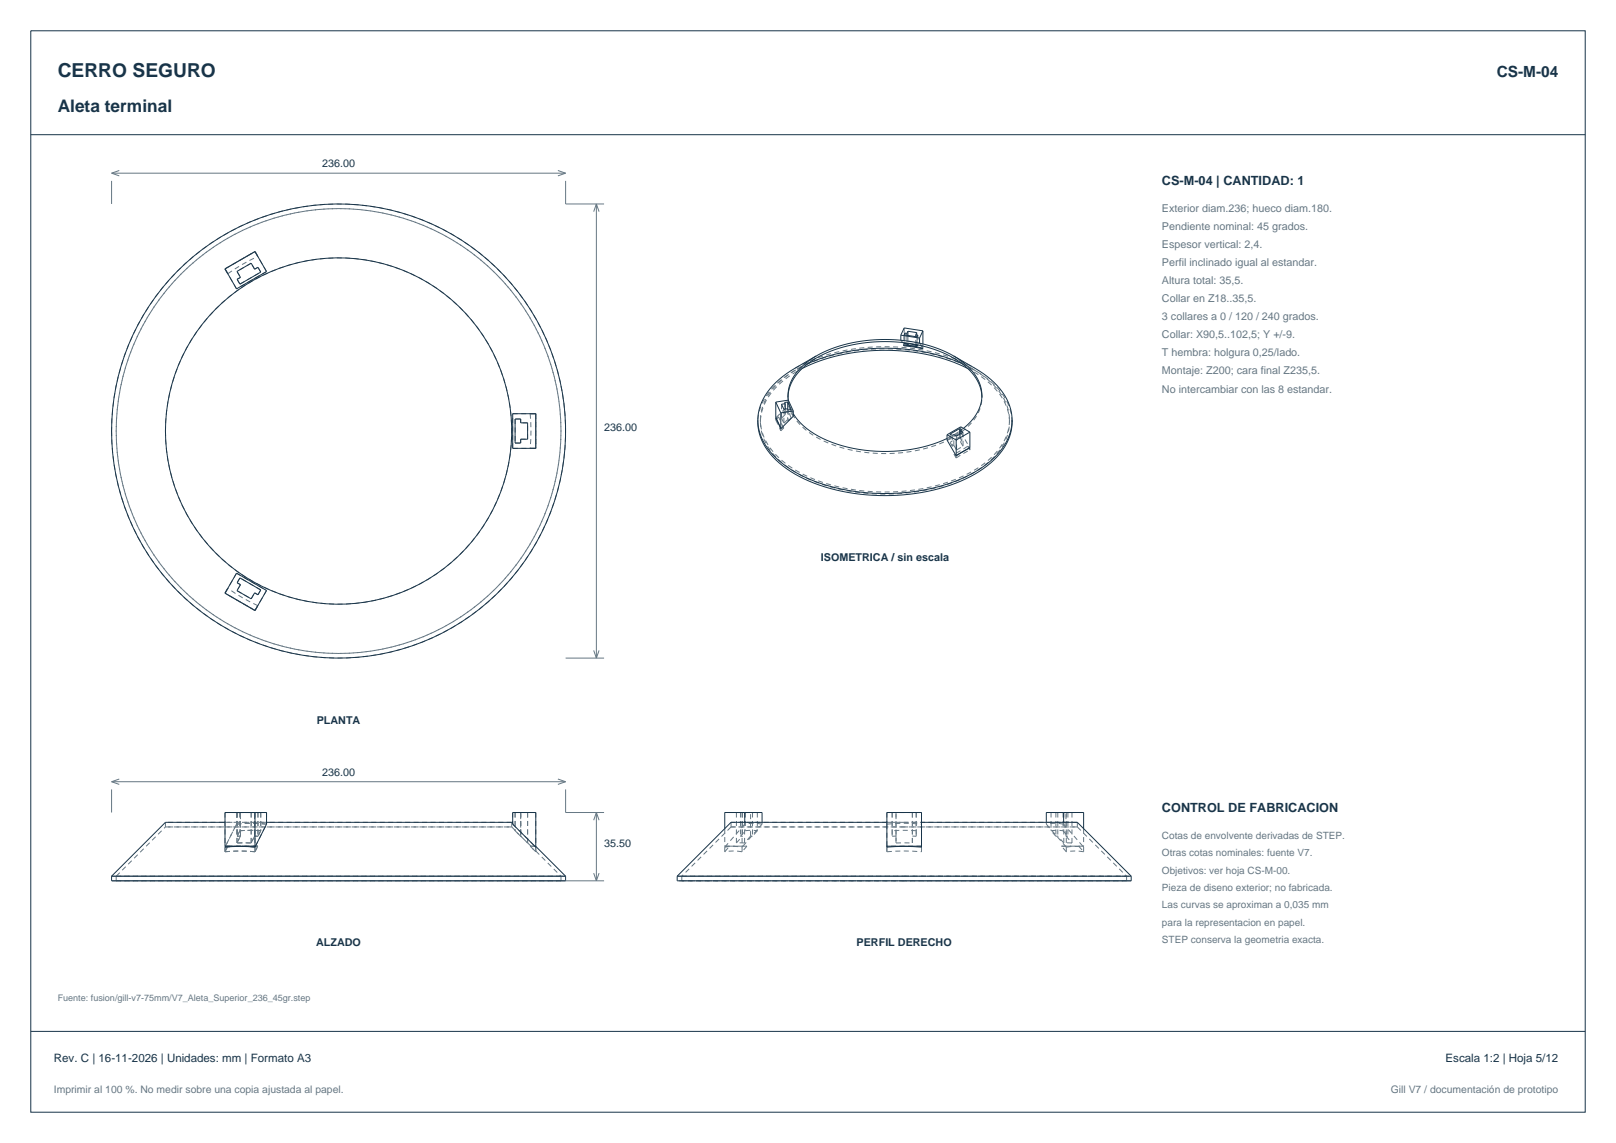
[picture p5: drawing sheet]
<svg xmlns="http://www.w3.org/2000/svg" width="420mm" height="297mm" viewBox="0 0 420 297" stroke-linecap="round" stroke-linejoin="round" font-family="sans-serif">
<g fill="none" stroke="#183449" stroke-width=".26">
<path d="M8 8h404v281h-404zM8 35h404M58.5 69.9l7.8-4.5 3 5.2-7.8 4.5zM61.6 70.5l3.7-2.1 .9 1.6 .8-.5 .8 1.2-5.4 3.1-.8-1.2 .9-.5zM208.5 95.8a51.3 51.3 0 0 1 43 0M210 94.5a52.1 52.1 0 0 1 40 0M212.2 92.5a13.2 13.2 0 0 0-7.4 9.5l.1 2M212.2 92.5a39.4 39.4 0 0 1 35.6 0M212.2 92.5l-5.6 3.2a18.7 18.7 0 0 0-9.3 10.7l-.3 2.8M234.1 87.1v1.3M234.1 87.1l4.9 .7M234.8 89.7l3.7 .5 1.2 .2 .2 .2-4.9-.7z"/>
<path d="M235 89.7v.2M235.2 89.4l-.2-.2 3.3 .5 .2 .2-.5-.1M235.2 86.6h.5M235.2 86.6l-.2 .4 3.3 .5 .2-.4-.5-.1M235.2 86.6v.4M235.2 89.2v.2M235.2 89.4h.5M235.7 86.6v.5M235.7 89.3v.1M235.7 89.4l.3 .3M236 89.7l2.3 .4-.3-.3M236 86.1l-.3 .5"/>
<path d="M236 86.1v1.1M236 89.3v.4M236 86.1l2.3 .3-.3 .6M238 87v.5M238 89.6v.2M239 87.8v1.4M239.9 86l-4.9-.8-.9 1.9M239.9 86v3.4M239.9 86l-.9 1.8M247.8 92.5a13.2 13.2 0 0 1 7.4 9.5 10.8 10.8 0 0 1-4.8 9.3M247.8 92.5l5.6 3.2a18.7 18.7 0 0 1 9.3 10.7l.3 2.8M133.2 107.5h6v9h-6z"/>
<path d="M133.9 108.9h1.4v1h1.8v4.2h-1.8v1h-1.4zM197 109.2a13.9 13.9 0 0 0 5.5 10.6 40.2 40.2 0 0 0 22.7 8.2 48.9 48.9 0 0 0 29.3-6 16.6 16.6 0 0 0 8.5-11.4v-1.4M197 109.2a13.6 13.6 0 0 0 5.5 11.1 40.2 40.2 0 0 0 22.7 8.3 48.9 48.9 0 0 0 29.3-6.1 16.6 16.6 0 0 0 8.5-11.4v-1.9M201.6 104.5l3.3-.5 1.3 2.8M201.6 104.5v4l1.3 2.8M201.6 104.5l1.3 2.8M201.7 108.6l1.2 2.8 .2-.1M201.8 108.9v.1M202.9 107.3v4M203.1 111.3h-.2M204.1 104.9v1.4M204.7 104.5l.9 1.9-.7 .1-.2-.3-1 .2-.6-1.4 1-.1"/>
<path d="M204.7 104.5l-.8 .1 .2 .3M204.7 104.5v1.8M204.8 103a12.2 12.2 0 0 1 6.5-9.5 38.9 38.9 0 0 1 28.3-3.6 23.4 23.4 0 0 1 13.6 7.7 9.6 9.6 0 0 1 2 5.4M206.2 107.5a19.7 19.7 0 0 0 11.4 7.9 40.7 40.7 0 0 0 28.5-1.5M206.2 106.8v1.4l-3.1 3.1M206.2 106.8l-3.3 .5M246.1 113v1.4l2.3 3.9M246.1 113l2.4 1.3M248.4 118.3h.1M248.5 114.3v4M249.4 111.4l-2.5 1.4 .6 .3 .4-.2 .7 .4 1.7-1-.7-.4M249.4 111.4l.6 .3-.4 .2"/>
<path d="M249.4 111.4v1.5M249.6 111.9v.9M251.8 116.4v.1M252 116.3l-3.5 2.2-.1-.2M252.1 112.3l-2.4-1.4-3.6 2.1M252.1 112.3v4l-3.6 2M252.1 112.3l-3.6 2M61.5 148.9l7.8 4.5-3 5.2-7.8-4.5zM62.4 150.2l5.4 3.1-.8 1.2-.8-.5-.9 1.6-3.7-2.1 .9-1.6-.9-.5zM58.5 213.7h-15.5l-14 14M58.6 219.9l-.1 .2a38.6 38.6 0 0 1 7.8 0l3-6v-3h-10.8v8.8h7.9M59.2 219.9l-.1 .2"/>
<path d="M66.3 211.1v8.8M69.3 213.7h63.7l.2 .2M139 219.9h.2v-8.8h-6v3l13.8 13.6M193.6 211.1v2.6M198.1 213.7v-2.6h-9.7v4.2M230.5 213.7h-40.5l-14 14M230.5 211.1h9v9a51.5 51.5 0 0 0-9 0zM230.5 219.9h9M239.5 213.7h40.5l14 14M271.9 213.7v-2.6h9.7v4.2M276.4 211.1v2.6M29 227.7h118"/>
<path d="M29 227.7v1.2h118v-1.2M176 227.7h118M176 227.7v1.2h118v-1.2M8 268h404"/>
<circle cx="88" cy="112" r="59"/>
<circle cx="88" cy="112" r="45"/>
</g>
<g fill="none" stroke="#667782" stroke-width=".26" stroke-dasharray="1.3 .9" stroke-linecap="butt">
<path d="M58.5 69.9l7.8-4.5M58.5 69.9l.7 1.2M58.6 70.1l-.1-.2M58.6 70.1l.6 1M59.2 71.1a50 50 0 0 1 7.8-4.5M61.5 75.1l-2.9-5M61.6 70.5l.9 1.6M61.6 72.6l.8 1.2M62.4 73.8l5.4-3.1M62.5 72.1l-.9 .5M65.3 68.4l-3.7 2.1M66.2 70l-.9-1.6"/>
<path d="M66.3 65.4l.1 .2M66.3 65.4l-7.8 4.5M66.4 65.6l2.9 5M67 66.6l-.7-1.2M67 66.6l-.6-1M67 69.5l-.8 .5M67.8 70.7l-.8-1.2M69.3 70.6l-7.8 4.5M206.6 95.7a51.5 51.5 0 0 1 34.5-4.5 41.7 41.7 0 0 1 12.3 4.5M206.6 96.2a18.7 18.7 0 0 0-9.3 10.7l-.3 2.8M207.1 95.9l2.9-1.4M207.1 96.5a17.4 17.4 0 0 0-9.3 11.4l-.2 1.8"/>
<path d="M207.1 95.9l5.1-2.9M208.5 95.8l-1.4 .7M234.1 88.5l.9 .8M234.1 88.4v.1M235 89.3l-.2 .4M235 89.3v-.1M235 87v2.2M235 89.3l4.9 .8M235 89.3v.4M235 85.2v4M235 89.2l4.9 .8M235.2 87v2.2"/>
<path d="M235.7 87.1v2.2M236 87.2v2.1M238 89.6v-2.1M238.3 86.4v3.7M238.3 87.5v2.2M238.5 87.1v2.8M239 89.2l-4.9-.7M239.7 90.4l.1-.4M239.8 90l-.8-.8M239.9 90.1l-.1-.1M239.9 90.1v.5M239.9 90h-.1"/>
<path d="M239.9 89.4v.6M247.8 93l5.1 2.9M250 94.5l2.9 1.4M252.9 95.9a17.4 17.4 0 0 1 9.3 11.4l.2 1.9M29 112a59 59 0 0 0 86.8 52 59 59 0 0 0 5-101.1 59 59 0 0 0-91.5 43.4l-.3 5.7M30.2 112a57.8 57.8 0 0 1 85-51 57.8 57.8 0 0 1 4.9 99.1 57.8 57.8 0 0 1-89.6-42.4l-.3-5.7M30.2 112a57.8 57.8 0 0 0 85 51 57.8 57.8 0 0 0 4.9-99.1 57.8 57.8 0 0 0-89.6 42.4l-.3 5.7M43 112a45 45 0 0 0 66.8 39.4 45 45 0 0 0 2.1-77.5 45 45 0 0 0-68.8 35.6l-.1 2.5M133.2 116.5v-9M133.2 107.5h5.8M133.9 115.1h1.4M133.9 108.9v6.2"/>
<path d="M135.3 114.1h1.8M135.3 115.1v-1M135.3 109.9v-1M135.3 108.9h-1.4M137.1 109.9h-1.8M137.1 114.1v-4.2M137.8 116.5h1.4M137.8 116.5h1.2M137.8 107.5a50 50 0 0 1 0 9M139 107.5h.2M139 116.5h-5.8M139 107.5h-1.2"/>
<path d="M139.2 107.5v9M139.2 116.5h-.2M139.2 116.5v-9M139.2 107.5h-1.4M197.6 109.2a15 15 0 0 1 7.4-11.9l2.1-1.4M197.6 109.7a15 15 0 0 0 7.4 11.9 45.2 45.2 0 0 0 26.6 6.8 42.7 42.7 0 0 0 24.4-7.6 14.6 14.6 0 0 0 6.4-11.1M197.6 109.7v-.5M201.6 109.1l1.3 2.9M201.6 108.6v.5M201.6 108.5h.2M201.7 108.6l.1-.1M201.8 108.5l3.1-3.1"/>
<path d="M201.8 109l-.2 .1M202.4 108.4l-.6 .5M202.4 108.4l-.6 .1M202.9 111.4v.6M202.9 112l.8-.8M203.1 111.3l.6-.1M203.1 108.7l.6 1.3M203.1 105v3.7M203.7 111.2l-1.3-2.8M203.7 110l1-1M203.7 106.4v3.6M203.9 107.4l.2 .3"/>
<path d="M203.9 104.6v2.8M204.1 107.7l-1 1M204.1 107.7v-1.4M204.7 106.2v2.8M204.7 109l.2 .4M204.7 106.6l-.8 .8M204.7 106.3v.3M204.8 103.3a11.7 11.7 0 0 0 5.7 9.2 37.2 37.2 0 0 0 25.6 4.9 26.6 26.6 0 0 0 16.7-7.9 9.9 9.9 0 0 0 2.4-6.2M204.8 103.3v-.5M204.8 103v.3M204.9 106.5v2.9M204.9 109.4l.7-.8"/>
<path d="M204.9 105.4l1.3 2.8M204.9 104v1.4M204.9 104l.5 1.8 .8 1.7M205.6 108.6l-.9-2M205.6 106.4v2.2M246.1 113.9l2.3-1.2 2-1.4M246.1 114.4l3.6-2.1M246.9 115l.6 1M246.9 112.8v2.2M247.5 116l.4-.3M247.5 113.1v2.9M247.9 115.7l.7 1.2"/>
<path d="M247.9 115.7v-2.8M247.9 118l.6 1M247.9 118l.5 .3M248.5 119l3.6-2.1M248.5 118.5v.5M248.6 116.9l1.7-.9M248.6 113.3v3.6M249.4 113.5l-2.5 1.5M249.4 112.9v.6M249.6 112.8v1.9M249.6 114.7l.4-.2M249.7 112.3l2.3 3.9"/>
<path d="M249.7 110.9v1.4M250 111.7v2.8M250 114.5l-.6-1M250.3 116l-.7-1.3M250.3 112.3v3.7M251.5 116l-3.6 2M251.8 116.4l-.3-.4M252 116.2v.1M252 116.2l-.5-.2M252 116.2l.1 .1M252.1 116.4v.5M252.1 116.9l-.3-.4"/>
<path d="M255.2 103.3v-.3M255.2 103.3v-.5M262.4 109.2a15 15 0 0 1-7.4 11.8 45.2 45.2 0 0 1-26.6 6.8 42.7 42.7 0 0 1-24.4-7.5 14.6 14.6 0 0 1-6.4-11.1M262.4 109.7a14.1 14.1 0 0 0-6.3-11l-4.6-2.9M262.4 109.7v-.5M263 109.7a15 15 0 0 0-7-11.7 45 45 0 0 0-26.4-7.4 47.9 47.9 0 0 0-23 5.6M58.5 154.1l7.8 4.5M58.5 154.1l.1-.2M58.6 153.9l2.9-5M59.2 152.9l-.7 1.2M59.2 152.9l-.6 1M61.5 148.9l7.8 4.5"/>
<path d="M61.6 153.5l3.7 2.1M61.6 151.4l.9 .5M62.4 150.2l-.8 1.2M62.5 151.9l-.9 1.6M65.3 155.6l.9-1.6M66.2 154l.8 .5M66.3 158.6l-7.8-4.5M66.3 158.6l.7-1.2M66.4 158.4l-.1 .2M66.4 158.4l.6-1M67 157.4a50 50 0 0 1-7.8-4.5M67 154.5l.8-1.2"/>
<path d="M67.8 153.3l-5.4-3.1M69.3 153.4l-2.9 5M43 214.9v-1.2M43 214.9h90M58.5 213.7h10.8M58.5 219.9h.1M58.5 211.1h3M58.5 211.1v8.8M58.5 219.9h7.8M58.6 219.9l-.1 .2M58.6 219.9l2.9-5.8M58.6 219.9h.6"/>
<path d="M58.6 219.9h-.1M59.2 219.9h-.6M59.2 219.9h7.8M61.5 214.1l-2.9 5.8M61.5 214.1a34.1 34.1 0 0 1 7.8 0M61.5 211.1v3M61.5 211.1h-3M61.5 211.1h7.8M61.6 219h3.7M61.6 211.1v7.9M61.6 211.1h.9M61.6 219l.9-1.8"/>
<path d="M61.6 211.1h3.7M61.6 217.3l.9-.1M61.6 211.1v6.2M61.6 211.1h.8M61.6 217.3l.8-1.4M62.4 215.9l-.8 1.4M62.4 211.1v4.8M62.4 211.1h5.4M62.4 215.9h5.4M62.4 211.1h-.8M62.5 217.2l-.9 1.8M62.5 217.2v-6.1"/>
<path d="M62.5 211.1h-.9M62.5 211.1v6.1M62.5 217.2l-.9 .1M65.3 219l.9-1.8M65.3 211.1v7.9M65.3 211.1h-3.7M65.3 219h-3.7M65.3 211.1h.9M66.2 211.1h-.9M66.2 211.1v6.1M66.2 217.2l.8 .1M66.2 217.2l-.9 1.8"/>
<path d="M66.2 217.2v-6.1M66.2 211.1h.8M66.3 219.9h.1M66.3 211.1v8.8M66.3 211.1h-7.8M66.4 219.9h.6M66.4 219.9l2.9-5.8M67 219.9h-7.8M67 219.9l-.7 1.4M67 219.9h-.6M67 211.1h-.8M67 211.1v6.2"/>
<path d="M67 217.3l.8-1.4M67 217.3l-.8-.1M67 211.1h.8M67.8 215.9h-5.4M67.8 211.1v4.8M67.8 211.1h-.8M67.8 215.9l-.8 1.4M67.8 211.1h-5.4M69.3 214.1a34.1 34.1 0 0 0-7.8 0M69.3 211.1h-7.8M69.3 211.1v3M69.3 211.1h-3"/>
<path d="M133 213.7h-90M133 214.9h-90M133 214.9v-1.2M133 214.9l.9 .8M133.2 214.1v-.2M133.2 213.9v.2M133.2 214.1l5.8 5.8M133.2 211.1v3M133.9 215.9l1.4 1.4M133.9 211.1v4.8M133.9 215.9v-.2M133.9 215.7v.2"/>
<path d="M133.9 211.1h1.4M135.3 211.1h1.8M135.3 211.1v6.1M135.3 217.2l1.8 1.8M135.3 217.2v-6.1M135.3 217.3v-.1M135.3 211.1v6.2M135.3 217.2v.1M135.3 211.1h-1.4M135.3 217.3l-1.4-1.4M137.1 219l-1.8-1.8M137.1 211.1v7.9"/>
<path d="M137.1 211.1h-1.8M137.1 219l.9 .9M137.8 219.9l1.4 1.4M137.8 219.9h1.2M137.8 219.9h.2M138 219.9h-.2M139 219.9h-1.2M139 219.9h.2M139.2 211.1h-6M139.2 211.1v8.8M188.4 215.3v4.6M188.4 219.9h4.5"/>
<path d="M188.6 219.9l-.2 .2M188.6 219.9h1M188.6 219.9h-.2M189.6 219.9h4.5M190 214.9h90M190 214.9v-1.2M190 214.9l-12.8 12.8M191.4 219l1.6-1.8M191.4 211.1v7.9M191.4 211.1h2.1M192.5 211.1h.5M192.5 211.1v6.2"/>
<path d="M192.5 217.3l1.2-1.4M192.9 219.9h.2M192.9 211.1v8.8M192.9 211.1h-4.5M193 211.1h-1.6M193 211.1v6.1M193 217.2l-.5 .1M193.1 219.9l5-5.8M193.5 219h-2.1M193.5 211.1v7.9M193.5 211.1h1.6M193.6 214.1l-5 5.8"/>
<path d="M193.6 213.7v.4M193.7 215.9h3.1M193.7 211.1v4.8M193.7 211.1h-1.2M194.1 219.9l-1.2 1.4M194.1 219.9h-1M195.1 217.2l-1.6 1.8M195.1 217.2v-6.1M195.1 211.1h.5M195.6 217.3l-.5-.1M195.6 211.1v6.2M195.6 211.1h1.2"/>
<path d="M196.8 215.9l-1.2 1.4M196.8 211.1v4.8M196.8 211.1h-3.1M198.1 214.1a11.5 11.5 0 0 0-4.5 0M198.1 213.7v.4M198.1 211.1h-5.2M230.5 213.7h9M230.5 219.9v-5.8M230.5 214.1a45.5 45.5 0 0 1 9 0M230.5 211.1v3M231.9 217.3l1-.1M231.9 211.1v6.2"/>
<path d="M231.9 215.9v1.4M231.9 211.1v4.8M231.9 211.1h6.2M232.9 219h4.2M232.9 211.1v7.9M232.9 217.2v1.8M232.9 217.2v-6.1M232.9 211.1h-1M235 213.7h-45M235 214.9h-45M237.1 211.1v6.1M237.1 219v-1.8"/>
<path d="M237.1 211.1v7.9M237.1 211.1h-4.2M237.1 217.2l1 .1M238.1 211.1h-1M238.1 211.1v6.2M238.1 215.9h-6.2M238.1 211.1v4.8M238.1 217.3v-1.4M239.5 214.1v5.8M239.5 211.1v3M239.5 211.1h-9M239.5 219.9h-9"/>
<path d="M271.9 214.1l5 5.8M271.9 213.7v.4M273.2 215.9h3.1M273.2 211.1v4.8M273.2 211.1h1.2M274.4 211.1h.5M274.4 211.1v6.2M274.4 217.3l-1.2-1.4M274.9 211.1h1.6M274.9 211.1v6.1M274.9 217.2l-.5 .1M275.9 219.9h4.5"/>
<path d="M276.3 215.9l1.2 1.4M276.3 211.1v4.8M276.3 211.1h-3.1M276.4 214.1a11.5 11.5 0 0 0-4.5 0M276.4 213.7v.4M276.5 219l-1.6-1.8M276.5 211.1v7.9M276.5 211.1h2.1M276.9 219.9l.2 .2M276.9 219.9h-1M276.9 219.9h.2M277 217.2l1.6 1.8"/>
<path d="M277 217.2v-6.1M277 211.1h.5M277.1 211.1h-5.2M277.1 211.1v8.8M277.1 219.9h4.5M277.5 217.3l-.5-.1M277.5 211.1v6.2M277.5 211.1h-1.2M278.6 219h-2.1M278.6 211.1v7.9M278.6 211.1h-1.6M280 213.7h-45"/>
<path d="M280 214.9h-45M280 214.9v-1.2M280 214.9l12.8 12.8M280.4 219.9l1.2 1.4M280.4 219.9h1M281.4 219.9l-5-5.8M281.6 219.9h-.2M281.6 215.3v4.6M281.6 211.1h-4.5M29 227.7h118M30.2 228.9v-1.2M30.2 227.7h115.6"/>
<path d="M30.2 228.9h115.6M30.2 227.7l12.8-12.8M58.5 221.3a38.6 38.6 0 0 1 7.8 0M58.5 220.1v1.2M58.5 220.1a38.6 38.6 0 0 1 7.8 0M58.5 221.3l.7-1.4M59.1 220.1l-.6 1.2M66.3 220.1v1.2M66.3 221.3l.7-1.4M66.3 221.3a38.6 38.6 0 0 0-7.8 0M139.2 220.1v-.2M139.2 220.1v1.2"/>
<path d="M139.2 221.3v-.2M139.2 221.1v.2M139.2 221.3l-1.4-1.4M139.2 221.1l6.6 6.6M145.8 227.7h-115.6M145.8 228.9h-115.6M145.8 228.9v-1.2M147 228.9h-118M176 227.7h59M177.2 227.7h57.8M177.2 228.9h115.6M177.2 228.9v-1.2"/>
<path d="M188.4 220.1a12.9 12.9 0 0 1 4.5 0M188.4 220.1v1.2M188.4 221.3l1.2-1.4M192.9 221.3a12.9 12.9 0 0 0-4.5 0M192.9 220.1v1.2M192.9 220.1l.2-.2M230.5 221.3a51.5 51.5 0 0 1 9 0M230.5 220.1v1.2M235 227.7h59M235 227.7h57.8M235 228.9h-57.8M235 228.9h-59"/>
<path d="M239.5 220.1v1.2M239.5 221.3v-1.2M277.1 220.1a12.9 12.9 0 0 1 4.5 0M277.1 220.1v1.2M277.1 221.3l-1.2-1.4M281.6 220.1l-.2-.2M281.6 221.3a12.9 12.9 0 0 0-4.5 0M281.6 220.1v1.2M292.8 227.7h-115.6M292.8 228.9h-57.8M292.8 228.9v-1.2M294 228.9h-59"/>
</g>
<g fill="none" stroke="#667782" stroke-width=".26">
<path d="M29 47v6M29 45h118M29 45l2 .7M31 44.3l-2 .7M145 44.3l2 .7M147 47v6h10M147 45l-2 .7M155 53v118M155 53l-.7 2M155 53l.7 2M147 171h10M154.3 169l.7 2"/>
<path d="M155.7 169l-.7 2M29 205.1v6M29 203.1h118M29 203.1l2 .7M31 202.4l-2 .7M145 202.4l2 .7M147 205.1v6h10M147 203.1l-2 .7M155 211.1v17.8M155 211.1l-.7 2M155 211.1l.7 2M147 228.9h10"/>
<path d="M154.3 226.9l.7 2M155.7 226.9l-.7 2"/>
</g>
<text font-size="5" fill="#183449" x="15" y="20">CERRO SEGURO</text>
<text font-size="4.5" fill="#183449" x="15" y="29">Aleta terminal</text>
<text font-size="4" fill="#183449" x="389" y="20">CS-M-04</text>
<g font-size="3.3" fill="#183449">
<text x="302" y="48">CS-M-04 | CANTIDAD: 1</text>
<text x="302" y="211">CONTROL DE FABRICACION</text>
</g>
<g font-size="3" fill="#183449">
<text x="14" y="276">Rev. C | 16-11-2026 | Unidades: mm | Formato A3</text>
<text x="375.7" y="276">Escala 1:2 | Hoja 5/12</text>
</g>
<g font-size="2.8" fill="#183449">
<text x="83.7" y="43.5">236.00</text>
<text x="157" y="112">236.00</text>
<text x="213.3" y="145.8">ISOMETRICA / sin escala</text>
<text x="82.3" y="188">PLANTA</text>
<text x="83.7" y="201.6">236.00</text>
<text x="157" y="220">35.50</text>
<text x="82.2" y="245.9">ALZADO</text>
<text x="222.6" y="245.9">PERFIL DERECHO</text>
</g>
<g font-size="2.8" fill="#667782">
<text x="302" y="55">Exterior diam.236; hueco diam.180.</text>
<text x="302" y="59.7">Pendiente nominal: 45 grados.</text>
<text x="302" y="64.4">Espesor vertical: 2,4.</text>
<text x="302" y="69.1">Perfil inclinado igual al estandar.</text>
<text x="302" y="73.8">Altura total: 35,5.</text>
<text x="302" y="78.5">Collar en Z18..35,5.</text>
<text x="302" y="83.2">3 collares a 0 / 120 / 240 grados.</text>
<text x="302" y="87.9">Collar: X90,5..102,5; Y +/-9.</text>
<text x="302" y="92.6">T hembra: holgura 0,25/lado.</text>
<text x="302" y="97.3">Montaje: Z200; cara final Z235,5.</text>
<text x="302" y="102">No intercambiar con las 8 estandar.</text>
</g>
<g font-size="2.7" fill="#667782">
<text x="14" y="284">Imprimir al 100 %. No medir sobre una copia ajustada al papel.</text>
<text x="361.5" y="284">Gill V7 / documentación de prototipo</text>
</g>
<g font-size="2.6" fill="#667782">
<text x="302" y="218">Cotas de envolvente derivadas de STEP.</text>
<text x="302" y="222.5">Otras cotas nominales: fuente V7.</text>
<text x="302" y="227">Objetivos: ver hoja CS-M-00.</text>
<text x="302" y="231.5">Pieza de diseno exterior; no fabricada.</text>
<text x="302" y="236">Las curvas se aproximan a 0,035 mm</text>
<text x="302" y="240.5">para la representacion en papel.</text>
<text x="302" y="245">STEP conserva la geometria exacta.</text>
</g>
<text font-size="2.3" fill="#667782" x="15" y="260">Fuente: fusion/gill-v7-75mm/V7_Aleta_Superior_236_45gr.step</text>
</svg>
